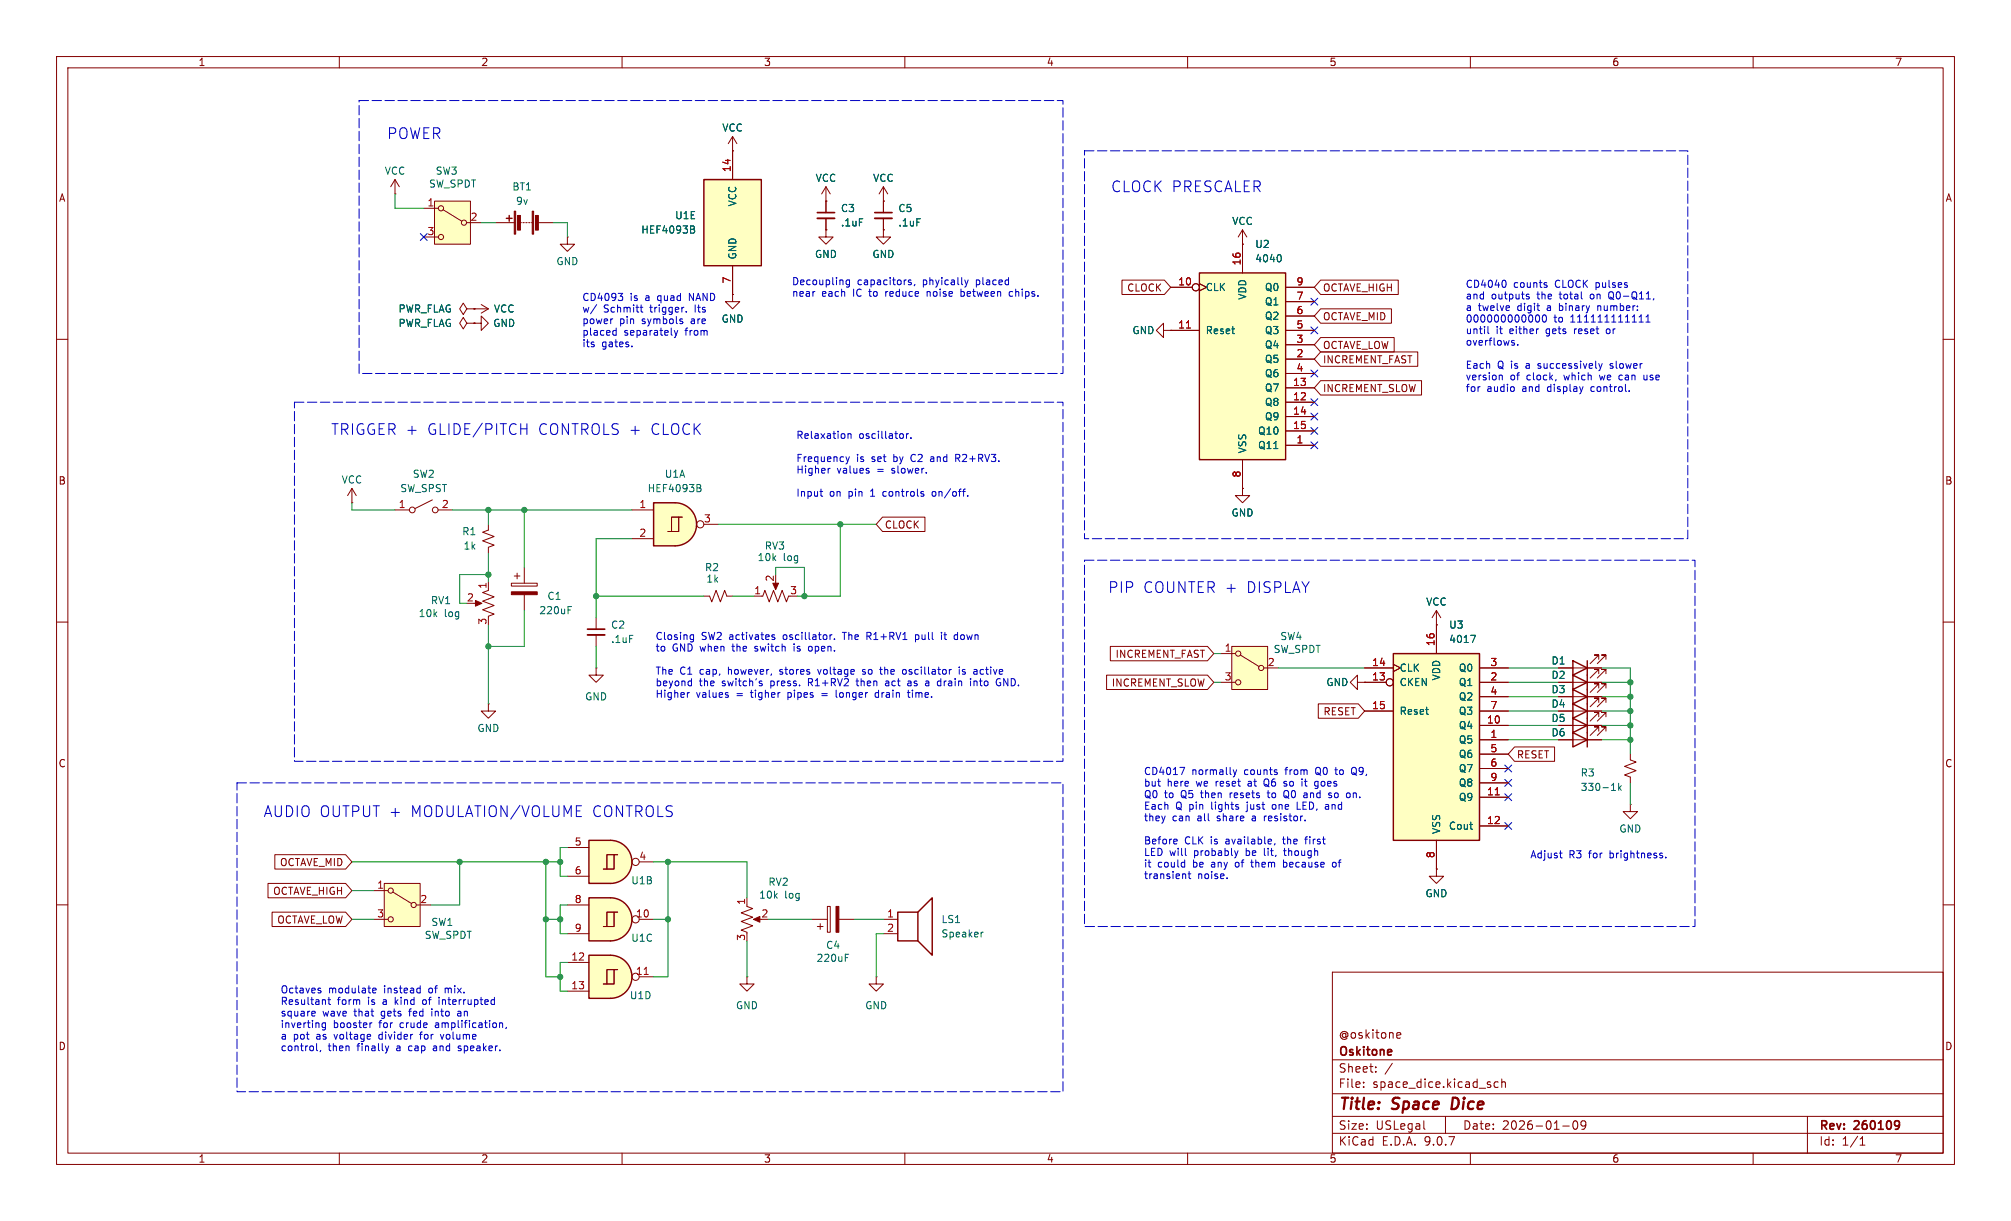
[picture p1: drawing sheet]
<svg xmlns="http://www.w3.org/2000/svg" width="356mm" height="216mm" viewBox="0 0 356 216" stroke-linecap="round" stroke-linejoin="round" font-family="sans-serif">
<g fill="none" stroke="#840000" stroke-width=".18">
<path d="M10 10h335.6v195.9h-335.6zM12 12h331.6v191.9h-331.6zM60 10v2M110 10v2M160 10v2M210 10v2M260 10v2M310 10v2M146 35.6v2M146 38.6v2M10 60h2M343.6 60h2"/>
<path d="M10 110h2M83.8 106.7h1M86.4 104.4l-1.1 .4 2.1 .7-2.1 .8 2.1 .8-2.1 .7 2.1 .8-1 .4v.2M86.4 102.9v1.2M343.6 110h2M288.3 142.2v1.3h1.3l-1.3 1.3-1.3-1.3h1.3M288.3 142.2h.1M10 160h2M235.6 171.9h108v32h-108zM343.6 160h2M235.6 197.4h108M235.6 193.4h108"/>
<path d="M235.6 187.4h108M241.1 192.1v.2M241.1 191.4v.1M243.3 189.4v.2M243.3 188.7v.1M246.2 188l-1.3 1.9M247.1 182.7l.4-.1 .2 .3-.7 .2M247.1 183.5h.5M251.8 199.6l.2 .1M255.6 197.4v3M264.9 191.4l-.4-.1-.3 .3v.4l.1 .2h.6M265.6 191.4l.2-.1 .3 .1 .1 .9"/>
<path d="M265.6 190.8v1.5M276.3 199.1h1.2M278.3 198.3l.2-.1a.81 .81 0 0 1 .6 .6 .81 .81 0 0 1-.3 .8l-.2 .1a.81 .81 0 0 1-.3-1.4zM280.4 198.8l-.3 .3h-.3l-.2-.3 .1-.5 .4-.1 .2 .1a.99 .99 0 0 1-.3 1.4h-.3M319.6 197.4v6.5M60 203.9v2M110 203.9v2M160 203.9v2M210 203.9v2M235.6 200.4h108M260 203.9v2M310 203.9v2"/>
<path d="M328.9 202.5h.9M328.9 201.4l.4-.4v1.5"/>
</g>
<path d="M144.5 37.6h3.1M335.6 198.2l.2 .1a1.22 1.22 0 0 1-.2 1.3M335.9 198.8l-.3 .3" fill="none" stroke="#840000" stroke-width=".3"/>
<path d="M256.9 194.1l-.2 2h.4" fill="none" stroke="#840000" stroke-width=".4"/>
<path d="M144.5 38.6h3.1" fill="none" stroke="#840000" stroke-width=".33"/>
<path d="M84.1 106.2l1.1 .5-1.1 .5z" fill="#840000" stroke="#840000" stroke-width=".18"/>
<path d="M212.1 48.3h15.2v33h-15.2z" fill="#ffffc2"/>
<path d="M212.1 48.3h15.2v33h-15.2zM278.1 119.4l2.6 1.3-2.6 1.2zM278.1 116.8l2.6 1.3-2.6 1.3zM280.7 116.8v10.2M278.1 129.5l2.6 1.3-2.6 1.3zM278.1 121.9l2.6 1.3-2.6 1.3zM278.1 124.5l2.6 1.2-2.6 1.3zM280.7 129.5v2.6" fill="none" stroke="#840000" stroke-width=".25"/>
<g fill="none" stroke="#840000" stroke-width=".18">
<path d="M207 50.8h3.8M207 58.4h5.1M212.1 50.2l1.3 .6-1.3 .6M219.7 43.2v5.1M227.3 50.8h5.1M227.3 58.4h5.1M227.3 53.3h5.1M227.3 55.9h5.1M227.3 61h5.1M227.3 63.5h5.1M227.3 66h5.1M227.3 68.6h5.1"/>
<path d="M227.3 71.1h5.1M227.3 73.7h5.1M227.3 76.2h5.1M227.3 78.7h5.1M86.4 92.7v1l-1.1 .4 2.1 .8-2.1 .7 2.1 .8-1 .4v1M219.7 86.4v1.2h1.3l-1.3 1.3-1.3-1.3h1.3M219.7 86.4h.1M219.7 81.3v5.1M90.4 103.1h4.6v.5h-4.6zM90.9 101.9h1M91.4 101.3v1.1M92.7 100.3v2.8"/>
<path d="M92.7 105.2v2.8M275.6 118.1h7.6M282.7 119.1v-.7h-.8h.8l-1.5 1.5M282.7 116.6v-.8h-.8h.8l-1.5 1.5M284 119.1v-.7h-.8h.8l-1.6 1.5M284 116.6v-.8h-.8h.8l-1.6 1.5M275.6 130.8h7.6M275.6 123.2h7.6M275.6 125.7h7.6M275.6 120.7h7.6M282.7 129.3v-.8h-.8h.8l-1.5 1.5M282.7 121.7v-.8h-.8h.8l-1.5 1.5"/>
<path d="M282.7 124.2v-.8h-.8h.8l-1.5 1.6M284 129.3v-.8h-.8h.8l-1.6 1.5M284 121.7v-.8h-.8h.8l-1.6 1.5M284 124.2v-.8h-.8h.8l-1.6 1.6M288.3 133.4v1l1 .3-2 .8 2 .8-2 .7 1 .4v1"/>
<circle cx="211.5" cy="50.8" r=".63"/>
</g>
<path d="M209.8 58h.7" fill="none" stroke="#a90000" stroke-width=".18"/>
<path d="M226.3 45a.79 .79 0 0 1 0 1.3M100.4 107.9h.5M100.4 107.3h.6M285 139.8h.7M286.2 138.5v1.3M286.3 139.3l.4 .5M286.7 138.9l-.5 .5" fill="none" stroke="#006464" stroke-width=".18"/>
<path d="M90.4 104.6h4.6v.6h-4.6z" fill="#840000" stroke="#840000" stroke-width=".18"/>
<path d="M246.4 115.6h15.2v33h-15.2z" fill="#ffffc2"/>
<path d="M246.4 115.6h15.2v33h-15.2z" fill="none" stroke="#840000" stroke-width=".25"/>
<g fill="none" stroke="#840000" stroke-width=".18">
<path d="M241.3 118.1h5.1M246.4 117.5l1.2 .6-1.2 .6M254 110.5v5.1M261.6 118.1h5.1M241.3 120.7h3.8M241.3 125.7h5.1M261.6 120.7h5.1M261.6 125.7h5.1M261.6 123.2h5.1M261.6 128.3h5.1M261.6 130.8h5.1M261.6 133.4h5.1"/>
<path d="M261.6 135.9h5.1M261.6 138.4h5.1M254 153.7v1.2h1.3l-1.3 1.3-1.3-1.3h1.3M254 153.7h.1M254 148.6v5.1M261.6 141h5.1M261.6 146.1h5.1"/>
<circle cx="245.7" cy="120.6" r=".63"/>
</g>
<path d="M264.4 140.6h.7" fill="none" stroke="#a90000" stroke-width=".18"/>
<path d="M260.1 112.3h.8l-.5 1.3" fill="none" stroke="#006464" stroke-width=".18"/>
<path d="M217.8 114.3h6.4v7.6h-6.4z" fill="#ffffc2"/>
<g fill="none" stroke="#840000" stroke-width=".18">
<path d="M215.9 115.6h2.5M217.8 114.3h6.4v7.6h-6.4zM219.3 115.8l3.3 2.1M223.5 118.1h2.6M254 110.5h.1M254 108l-.8 1.2M254 108l.8 1.2M254 108v2.5M215.9 120.7h2.5M240 120.7v-1.3l-1.2 1.3 1.2 1.2v-1.2h1.3M241.3 120.7h.1M275.6 128.3h7.6"/>
<path d="M282.7 126.7v-.7h-.8h.8l-1.5 1.5M284 126.7v-.7h-.8h.8l-1.6 1.5"/>
<circle cx="218.9" cy="115.6" r=".46"/>
<circle cx="223" cy="118.1" r=".46"/>
<circle cx="218.9" cy="120.7" r=".46"/>
</g>
<path d="M278.1 127l2.6 1.3-2.6 1.2zM280.7 127v2.5" fill="none" stroke="#840000" stroke-width=".25"/>
<path d="M107.9 148.6a3.8 3.8 0 0 1 3.8 3.8 3.8 3.8 0 0 1-3.8 3.8z" fill="#ffffc2" stroke="#ffffc2" stroke-width=".18"/>
<path d="M104.1 148.6h3.8v7.6h-3.8z" fill="#ffffc2"/>
<g fill="none" stroke="#840000" stroke-width=".18">
<path d="M100.3 149.9h3.8M100.3 154.9h3.8M108.6 151.1h-1.3v2.6M109.2 151.1h-.6v2.6h-1.9M113 152.4h2.6"/>
<circle cx="112.4" cy="152.4" r=".63"/>
</g>
<path d="M104.1 148.6h3.8a3.8 3.8 0 0 1 3.8 3.8 3.8 3.8 0 0 1-3.8 3.8h-3.8z" fill="none" stroke="#840000" stroke-width=".25"/>
<path d="M107.9 168.9a3.8 3.8 0 0 1 3.8 3.8 3.8 3.8 0 0 1-3.8 3.8z" fill="#ffffc2" stroke="#ffffc2" stroke-width=".18"/>
<path d="M104.1 168.9h3.8v7.6h-3.8z" fill="#ffffc2"/>
<g fill="none" stroke="#840000" stroke-width=".18">
<path d="M69.8 90.2h2.6M76.5 88.4l-3.1 1.5M77.5 90.2h2.5M105.4 118.1v1.3h1.3l-1.3 1.3-1.3-1.3h1.3M105.4 118.1h.1M105.4 109.2v2.1M105.4 112.3v2M100.3 170.2h3.8M100.3 175.3h3.8M108.6 171.5h-1.3v2.5M109.2 171.5h-.6v2.5h-1.9M113 172.7h2.6"/>
<circle cx="72.9" cy="90.2" r=".51"/>
<circle cx="77" cy="90.2" r=".51"/>
<circle cx="112.4" cy="172.7" r=".63"/>
</g>
<path d="M104.1 168.9h3.8a3.8 3.8 0 0 1 3.8 3.8 3.8 3.8 0 0 1-3.8 3.8h-3.8z" fill="none" stroke="#840000" stroke-width=".25"/>
<path d="M113.9 172.3h.7" fill="none" stroke="#a90000" stroke-width=".18"/>
<path d="M103.9 111.3h3" fill="none" stroke="#840000" stroke-width=".3"/>
<path d="M103.9 112.3h3" fill="none" stroke="#840000" stroke-width=".33"/>
<path d="M107.9 158.8a3.8 3.8 0 0 1 3.8 3.8 3.8 3.8 0 0 1-3.8 3.8z" fill="#ffffc2" stroke="#ffffc2" stroke-width=".18"/>
<path d="M104.1 158.8h3.8v7.6h-3.8z" fill="#ffffc2"/>
<g fill="none" stroke="#840000" stroke-width=".18">
<path d="M205.7 58.4v-1.2l-1.2 1.2 1.2 1.3v-1.3h1.3M207 58.4h.1M219.7 43.2h.1M219.7 40.6l-.8 1.3M219.7 40.6l.8 1.3M219.7 40.6v2.6M62.2 88.9h.1M62.2 86.4l-.7 1.2M62.2 86.4l.8 1.2M62.2 86.4v2.5M124.5 105.4h1l.4 1 .7-2 .8 2 .7-2 .4 1h1M86.4 124.5v1.2h1.2l-1.2 1.3-1.3-1.3h1.3"/>
<path d="M86.4 124.5h.1M100.3 160h3.8M100.3 165.1h3.8M108.6 161.3h-1.3v2.5M109.2 161.3h-.6v2.5h-1.9M113 162.6h2.6"/>
<circle cx="112.4" cy="162.6" r=".63"/>
</g>
<path d="M104.1 158.8h3.8a3.8 3.8 0 0 1 3.8 3.8 3.8 3.8 0 0 1-3.8 3.8h-3.8z" fill="none" stroke="#840000" stroke-width=".25"/>
<path d="M119.4 88.9a3.8 3.8 0 0 1 3.8 3.8 3.8 3.8 0 0 1-3.8 3.8z" fill="#ffffc2" stroke="#ffffc2" stroke-width=".18"/>
<path d="M115.6 88.9h3.8v7.6h-3.8z" fill="#ffffc2"/>
<g fill="none" stroke="#840000" stroke-width=".18">
<path d="M69.8 34.3h.1M69.8 31.8l-.7 1.2M69.8 31.8l.8 1.2M69.8 31.8v2.5M83.8 57.2h1.3v1.2l1.3-1.2-1.3-1.3v1.3M83.8 57.2h.1M100.3 41.9v1.3h1.3l-1.3 1.3-1.2-1.3h1.2M100.3 41.9h.1M111.8 90.2h3.8M111.8 95.3h3.8M120 91.4h-1.3v2.6M120.6 91.4h-.6v2.6h-1.9"/>
<path d="M124.5 92.7h2.5M133.3 105.4h1.6l.4-1 .7 2 .8-2 .7 2 .8-2 .8 2 .3-1M137.2 102.9v1"/>
<circle cx="123.8" cy="92.7" r=".63"/>
</g>
<path d="M115.6 88.9h3.8a3.8 3.8 0 0 1 3.8 3.8 3.8 3.8 0 0 1-3.8 3.8h-3.8z" fill="none" stroke="#840000" stroke-width=".25"/>
<path d="M123.2 85.7l.6 .1 .1 .2-.2 .3M123.2 86.3h.5M123.7 86.3l.3 .2-.1 .3-.7 .1" fill="none" stroke="#006464" stroke-width=".18"/>
<path d="M136.7 103.1h1l-.5 1.2z" fill="#840000" stroke="#840000" stroke-width=".18"/>
<path d="M76.8 35.6h6.4v7.6h-6.4z" fill="#ffffc2"/>
<g fill="none" stroke="#840000" stroke-width=".18">
<path d="M74.9 36.8h2.6M76.8 35.6h6.4v7.6h-6.4zM78.4 37.1l3.3 2M82.5 39.4h2.6M87.6 39.4h3.3M91.9 39.4h.3M92.5 39.4h.2M93 39.4h.2M93.5 39.4h.2M94 39.4h.2M95.2 39.4h2.6M74.9 41.9h2.6"/>
<path d="M82.5 57.2l-.6 1-.6-1 .6-1.1 .6 1.1h1.3M82.5 54.6l-.6 1-.6-1 .6-1 .6 1h1.3M83.8 54.6h.1M83.8 57.2h.1M83.8 54.6h2.6M85.1 53.8l1.3 .8M86.4 54.6l-1.3 .8"/>
<circle cx="78" cy="36.8" r=".46"/>
<circle cx="82" cy="39.4" r=".46"/>
<circle cx="78" cy="41.9" r=".46"/>
</g>
<g fill="#840000" stroke="#840000" stroke-width=".18">
<path d="M90.9 37.3h.3v4.1h-.3z"/>
<path d="M94.1 37.3h.3v4.1h-.3z"/>
<path d="M91.5 38.1h.5v2.6h-.5z"/>
<path d="M94.7 38.1h.5v2.6h-.5z"/>
</g>
<path d="M89.5 38.6h1.1M90 38.1v1" fill="none" stroke="#840000" stroke-width=".25"/>
<path d="M124.5 31.8h10.1v15.2h-10.1z" fill="#ffffc2"/>
<path d="M124.5 31.8h10.1v15.2h-10.1z" fill="none" stroke="#840000" stroke-width=".25"/>
<path d="M129.5 26.7v5.1M129.5 47v5.1" fill="none" stroke="#840000" stroke-width=".18"/>
<path d="M122.1 39.9l.6 .2 .1 .2-.3 .3M122.1 40.6h.4M122.5 40.6l.3 .2v.3l-.7 .1" fill="none" stroke="#006464" stroke-width=".18"/>
<path d="M67.9 156.2h6.4v7.6h-6.4z" fill="#ffffc2"/>
<g fill="none" stroke="#840000" stroke-width=".18">
<path d="M129.5 26.7h.1M129.5 24.1l-.7 1.3M129.5 24.1l.8 1.3M129.5 24.1v7.7M146 35.6h.1M146 33l.8 1.3M146 33l-.7 1.3M146 33v4.6M146 38.6v2M156.2 35.6h.1M156.2 33v4.6M156.2 38.6v2"/>
<path d="M156.2 33l.8 1.3M156.2 33l-.8 1.3M83.8 57.2h.1M83.8 54.6h.1M129.5 52.1v1.2h1.3l-1.3 1.3-1.2-1.3h1.2M129.5 52.1h.1M129.5 47v5.1M146 40.6v1.3h-1.2l1.2 1.3 1.3-1.3h-1.3M146 40.6h.1M156.2 40.6v1.3h-1.3l1.3 1.3 1.3-1.3h-1.3M156.2 40.6h.1M198.4 49.5h7.5l1.1 1.3-1.1 1.3h-7.5z"/>
<path d="M207 58.4h.1M207 50.8h3.8M207 58.4h5.1M212.1 50.2l1.3 .6-1.3 .6M219.7 43.2h.1M219.7 43.2v5.1M227.3 50.8h5.1M227.3 58.4h5.1M227.3 53.3h5.1M227.3 55.9h5.1M233.5 54.6h12.5v2.6h-12.5l-1.1-1.3zM233.5 59.7h13v2.5h-13l-1.1-1.2z"/>
<path d="M233.5 49.5h13.8v2.6h-13.8l-1.1-1.3zM227.3 61h5.1M227.3 63.5h5.1M227.3 66h5.1M227.3 68.6h5.1M227.3 71.1h5.1M227.3 73.7h5.1M227.3 76.2h5.1M227.3 78.7h5.1M233.5 62.2h17.2v2.6h-17.2l-1.1-1.3zM233.5 67.3h17.9v2.6h-17.9l-1.1-1.3zM156.1 91.4h7.5v2.6h-7.5l-1.2-1.3z"/>
<path d="M219.7 86.4h.1M219.7 81.3v5.1M195.7 119.4h17.8l1.1 1.3-1.1 1.2h-17.8zM196.3 114.3h17.2l1.1 1.3-1.1 1.2h-17.2zM241.3 118.1h5.1M246.4 117.5l1.2 .6-1.2 .6M254 110.5h.1M254 110.5v5.1M261.6 118.1h5.1M275.6 118.1h2.5M280.7 118.1h2.5M233.1 124.5h7.1l1.1 1.2-1.1 1.3h-7.1z"/>
<path d="M241.3 120.7h.1M241.3 120.7h3.8M241.3 125.7h5.1M261.6 130.8h5.1M261.6 128.3h5.1M261.6 120.7h5.1M261.6 125.7h5.1M261.6 123.2h5.1M261.6 133.4h5.1M261.6 135.9h5.1M261.6 138.4h5.1M267.8 132.1h7.1v2.5h-7.1l-1.1-1.2z"/>
<path d="M275.6 130.8h2.5M275.6 128.3h2.5M275.6 120.7h2.5M275.6 125.7h2.5M275.6 123.2h2.5M280.7 130.8h2.5M280.7 128.3h2.5M280.7 120.7h2.5M280.7 125.7h2.5M280.7 123.2h2.5M47.4 156.2h13.7l1.1 1.3-1.1 1.3h-13.7zM48.6 151.1h12.5l1.1 1.3-1.1 1.3h-12.5z"/>
<path d="M66 157.5h2.6M67.9 156.2h6.4v7.6h-6.4zM69.5 157.7l3.3 2.1M132.1 158.8v1.2M254 153.7h.1M254 148.6v5.1M261.6 141h5.1M261.6 146.1h5.1M48.1 161.3h13l1.1 1.3-1.1 1.2h-13zM66 162.6h2.6M73.7 160h2.5M132.1 160.3l1 .4-2 .7 2 .8-2 .7 2 .8-2 .8 1 .3v.3"/>
<path d="M132.1 172.7v1.3h1.2l-1.2 1.3-1.3-1.3h1.3M132.1 172.7h.1M133.6 162.6h1M143.5 162.6h2.8M144.5 163.8h1M145 163.3v1M146.3 160.3h.5v4.5h-.5zM148.3 162.6h2.8M154.9 172.7v1.3h1.3l-1.3 1.3-1.2-1.3h1.2M154.9 172.7h.1M156.2 162.6h2.5M156.2 165.1h2.5"/>
<circle cx="211.5" cy="50.8" r=".63"/>
<circle cx="245.7" cy="120.6" r=".63"/>
<circle cx="69.1" cy="157.5" r=".46"/>
<circle cx="69.1" cy="162.6" r=".46"/>
<circle cx="73.2" cy="160" r=".46"/>
</g>
<g fill="#840000" stroke="#840000" stroke-width=".18">
<path d="M147.8 160.3h.5v4.5h-.5z"/>
<path d="M133.2 162.6l1.2-.5v1z"/>
</g>
<path d="M122.1 39.9l.6 .2 .1 .2-.3 .3M122.1 40.6h.4M122.5 40.6l.3 .2v.3l-.7 .1M226.3 45a.79 .79 0 0 1 0 1.3M260.1 112.3h.8l-.5 1.3M149.5 169.3h.4M149.5 168.7h.6M173.9 164.8l-.3 .2" fill="none" stroke="#006464" stroke-width=".18"/>
<path d="M158.7 161.3h3.6v5.1h-3.6zM162.3 161.3l2.5-2.5v10.1l-2.5-2.5" fill="none" stroke="#840000" stroke-width=".25"/>
<path d="M154.7 37.6h3" fill="none" stroke="#840000" stroke-width=".3"/>
<path d="M154.7 38.6h3" fill="none" stroke="#840000" stroke-width=".33"/>
<g fill="none" stroke="#009600" stroke-width=".18">
<path d="M69.8 34.3v2.5h5.1M85.1 39.4h2.5M97.8 39.4h2.5v2.5M62.2 88.9v1.3h7.6M80 90.2h31.8M86.4 90.2v2.5M86.4 97.8v5.1M92.7 90.2v10.1M111.8 95.3h-6.4v13.9M127 92.7h27.9M148.6 92.7v12.7h-7.6M86.4 110.5v14"/>
<path d="M86.4 101.6h-5.1v5.1h1.2M92.7 108v6.3h-6.3M105.4 114.3v3.8M105.4 105.4h19.1M129.5 105.4h3.8M137.2 101.6v-1.3h5v5.1M214.6 115.6h1.3M226.1 118.1h15.2M266.7 118.1h8.9M283.2 118.1h5.1v15.3M214.6 120.7h1.3M266.7 128.3h8.9"/>
<path d="M266.7 130.8h8.9M266.7 125.7h8.9M266.7 123.2h8.9M266.7 120.7h8.9M283.2 128.3h5.1M283.2 130.8h5.1M283.2 125.7h5.1M283.2 123.2h5.1M283.2 120.7h5.1M288.3 138.4v3.8M62.2 152.4h36.9M62.2 157.5h3.8"/>
<path d="M81.3 152.4v7.6h-5.1M96.5 152.4v20.3h2.6M100.3 149.9h-1.2v5h1.2M115.6 152.4h16.5v6.4M118.1 152.4v20.3h-2.5M62.2 162.6h3.8M96.5 162.6h2.6M100.3 160h-1.2v5.1h1.2M100.3 170.2h-1.2v5.1h1.2M115.6 162.6h2.5M132.1 166.4v6.3M135.9 162.6h7.6"/>
<path d="M151.1 162.6h5.1M156.2 165.1h-1.3v7.6"/>
</g>
<g fill="none" stroke="#000084" stroke-width=".18">
<path d="M74.3 41.3l1.2 1.2M75.5 41.3l-1.2 1.2M231.8 52.7l1.2 1.2M231.8 57.8l1.2 1.2M233 52.7l-1.2 1.2M233 57.8l-1.2 1.2M231.8 73.1l1.2 1.2M231.8 65.4l1.2 1.2M231.8 70.5l1.2 1.2M231.8 78.1l1.2 1.2M231.8 75.6l1.2 1.2M233 73.1l-1.2 1.2"/>
<path d="M233 65.4l-1.2 1.2M233 70.5l-1.2 1.2M233 78.1l-1.2 1.2M233 75.6l-1.2 1.2M266.1 135.3l1.2 1.2M266.1 137.8l1.2 1.2M267.3 135.3l-1.2 1.2M267.3 137.8l-1.2 1.2M266.1 140.4l1.2 1.2M266.1 145.4l1.2 1.3M267.3 140.4l-1.2 1.2M267.3 145.4l-1.2 1.3"/>
</g>
<g fill="none" stroke="#0000c2" stroke-width=".18">
<path d="M105.5 53.9l-1.1 1.6M108.2 56.4h.2M108.6 58.4l.4 .1M109 58v1.3M109 59.2l-.4 .1M109.3 51.9h.8l-.4 .5M109.9 52.4l.2 .2v.3l-.2 .2M113.2 54.3h.5M113.4 53.9v1.1l.3 .2M119.2 58.4l.3 .9M119.5 59.3l-.3 .4M119.8 58.4l-.3 .9"/>
<path d="M120.6 56.8l.1 .2-.1 .2M121.4 55.1v.1M150.2 49.5v1l-.2 .3-.3-.1M150.2 49.6l-.3-.1-.3 .2 .1 .6h.5M161.1 49.6l-.3-.1-.2 .2 .1 .2 .4 .1v.3h-.5M161.8 50.3l-.2 .2M163.9 51.5v.9M169.9 51.1v1.3M169.9 52.3l.4 .1M170.6 49.5l.3 .8M170.9 50.3l-.3 .5M171.2 49.5l-.3 .8"/>
<path d="M178.5 51.7v.6l.2 .1 .4-.1M178.6 51.6h.5M263.1 57.7v1.1l.2 .2M266 49.5a.79 .79 0 0 1 0 1.3M269.9 52.4l.5 .2v.2l-.4 .1M269.9 52.1h.5M271.5 56.2l.1 .5 .2 .3 .3-.2 .1-.6M272.8 55.8l.2-.1a.68 .68 0 0 1 .5 .6 .68 .68 0 0 1-.5 .7l-.2-.2-.1-.3zM273.4 50.4l.2 .2-.2 .2M273.4 50h.1M282.5 54.1v.8M282.7 54.1l-.2 .1"/>
<path d="M284.2 58.2l-.2 .2 .2 .5M284.5 52v.4l.1 .4M289.8 56l.4-.3v1.3M289.8 57h.8M291.1 57h.7M291.1 56l.3-.3v1.3M292.4 52.8l-.1 .2M92.1 75.8h1.1M93.2 74.9v1.9M111.7 61.2v.1M149.9 76.7v.8M149.9 76.8l.2-.1h.3l.1 .8"/>
<path d="M160.3 76.7v.8M160.7 76.7l-.4 .2M161.1 77.4v.1M265.2 66.4h.4l.1 .8M267.5 60.6l.3 .1v.2l-.2 .1h-.2M267.5 60.2l.3 .1M268.4 60.9v.1M275.1 67.1l-.1 .3M282.7 64.3l.3 .8M283 65.1l-.1 .3M283.3 64.3l-.3 .8M284.7 65.1h.1"/>
<path d="M284.9 64.3l-.2 .2 .2 .2M286.5 66.3l-.2 .3v.3l.2 .3M288.1 69.1v.1M290.7 66.3v.7l.4 .2M145 86.9h.5M145.2 87.7h.3M149.6 80.8l.3 .8M149.9 81.6l-.3 .4M150.2 80.8l-.3 .8M153.6 83.3v.3M163.3 87.4v.3M164.7 80.8h-.1"/>
<path d="M164.7 81.1l-.2 .2 .2 .3M164.9 87l-.1 .1 .1 .6M169 81h.5M169.3 81l.4 .6M169.5 80.3h-.5v1.3M171.1 87.6v.1M122.2 113h.4M122.2 112.3h.4M122.3 120v1.3M122.6 112.2v1.1l-.1 .1-.3 .1M136.5 112.6l.5 .1v.2l-.2 .2-.3-.1M136.5 112.3h.5"/>
<path d="M140.4 114.3v.8M143.4 114.3h-.3l-.1 .2v.5l.4 .1M144.6 118.4l.3 .8M146.8 112.2v.9M147.1 112.2l-.3 .3M147.6 113v.1M151.5 120l.1 1.2M152.5 119.2h.4M152.9 118.4l-.4 .2 .1 .1 .3 .1M153.3 112.5h.5M153.8 111.8h-.5v1.3M155.5 118.4h.5"/>
<path d="M155.7 118v1M155.8 119.2h.2M159.7 118.4h.3l.3 .2-.1 .5-.2 .1h-.3M161.9 113l.3 .1M161.9 112.2v1.3M162.2 112.2l-.3 .1M166.4 120v1.3M166.5 111.8v.1M166.5 112.2v.9M166.9 112.2h.5M169 112.2l.3 .1M169.3 113l-.3 .1"/>
<path d="M169.3 111.8v1.3M169.6 118v.1M169.6 118.4v.8M170.2 119.2h.5M170.7 118.4h-.3l-.2 .2v.1l.5 .2M121.9 120.4l.4 .1M122.3 121.2l-.4 .1M128.7 122.9v.3M134.4 120.8l.3 .1 .1 .2-.2 .2h-.2M145.3 122.6h1M145.3 123h1M147.9 122v1.1l.1 .2"/>
<path d="M151.4 120.4h.4M155.4 122.5h-.4l-.3 .2 .2 .5h.5M157 120.4l-.4 .1M157 120.8h-.3l-.1 .2v.2l.4 .1M160.4 122.5h.5M160.6 120.5h.4M160.6 122v1.1l.3 .2M161.1 120.7l-.4 .1-.2 .2 .2 .3 .4-.1M163.8 120.4l.4 .1v.8M164.2 121.2l-.4 .1M164.2 120.7l-.4 .1M172.2 120.5l.4-.1 .2 .2"/>
<path d="M172.2 120.4v.9M176.7 120.7h.2v.4l-.3 .2M177.5 121.3v-1.3l.7 1.3M208.6 135.7h.9l-.6 1.3M218.1 136.1l.3 .9M218.4 137l-.3 .4M218.7 136.1l-.3 .9M223.6 137.9a.98 .98 0 0 0 .1 1M224.2 139.8l.1 1.2M227 138.9l.4 .1M227.1 138.5l.3 .1M227.4 138.2h-.3"/>
<path d="M227.6 139.8a.43 .43 0 0 0-.6 .4v.4a.43 .43 0 0 0 .6 .5M230.6 138.2h.5M232.7 138.2h.4M233.1 138.9l-.4 .1M233.1 138.2v1l-.2 .2h-.3M236 136.1h.5M236.2 135.7l.1 1.2M239.2 136.7h.2M239.5 135.7a.43 .43 0 0 0-.5 .4v.4a.43 .43 0 0 0 .5 .5M207.7 148.4h.4l.1 .3-.7 .1M208.1 149.2h-.4M209.4 152.5h.1"/>
<path d="M209.5 152v1.3M209.5 153.3h-.1M209.5 154.5l.2 .2v.7M209.7 151.2l.1 .1M210.1 154.5h.5M210.3 154.1v1.1l.3 .2M217 155.2v.2M218.9 150.4l-.3 .9M220.3 143.5h.1M221.2 152.5h.4M221.3 152l.1 1.3M223.6 144.3v.8"/>
<path d="M223.6 144.4v.1M224.1 140.2h.4M225.1 142.3l-.1 .2 .1 .5M225.4 149.2l-.1 .2M227 152v1.3M227 153.3h.3M227 150.4h.4M227.1 150l.1 1.2M227.3 140.7h.1M227.3 152.5h-.3M229.4 141.8v1.3h.6M230.7 140.2l.4 .1"/>
<path d="M230.7 148.4h.5M230.9 148v1.2M231.1 141l-.4 .1M231.1 140.5l-.4 .1M234.5 142.2l.4 .1M234.9 143l-.4 .1M234.9 142.6h-.4M235 140.6l.5 .2-.1 .2-.3 .1M236.2 152.5h-.4l-.2 .2 .1 .5 .1 .1h.4M238.6 140.3l.2 .1-.2 .6M275.8 150.8h.4M276 151.6l.2 .1"/>
<path d="M294.6 151.6v.1M55.3 178.8l.4 .1v.2l-.6 .1M55.7 179.6l-.4 .1M56.4 175.1l.3 .1 .1 .2-.2 .2h-.3M56.4 174.7l.3 .1M58 176.8h.5M58.2 176.3v1.1l.3 .2M65.9 175.4l.2 .2 .3-.1M65.9 174.9l.2-.2h.2l.2 .2v.1l-.6 .1M74.2 174.7l.1 .1M74.3 174.3v1.3M74.3 175.5l-.1 .1"/>
<path d="M74.8 176.8l-.1 .2 .1 .6M76.4 178.8v.9M77.6 176.8v.8M81.4 179.2h-.3l-.2 .2 .1 .2 .4 .1M87.3 176.8h.1M87.4 176.3v1.3M87.4 177.6h-.1M56 184.5v1.1l.2 .2M56.7 185.7l-.1 .3M57.6 180.9v1l-.3 .2h-.3M57.6 180.9h-.4l-.3 .2 .2 .5h.5M65.8 180.9l-.4 .2"/>
<path d="M68.1 184.9l.3 .9M68.4 185.8l-.1 .3M68.7 184.9l-.3 .9M74.2 182.9h.5M74.4 182.7v1M76.8 184.9l-.1 .1M76.8 185.3l-.2 .2 .2 .3M77.9 182.9l.3 .8 .3-.8M81 185.7l.4 .1M81.4 184.9l-.4 .2 .1 .2 .3 .1M88.3 181l.2-.1h.3l.1 .8M88.3 180.9v.8"/>
<path d="M89.5 181.6l-.1 .3"/>
</g>
<path d="M63.5 17.8h124.5v48.2h-124.5zM191.8 26.7h106.6v68.6h-106.6zM52.1 71.1h135.9v63.5h-135.9zM191.8 99.1h107.9v64.7h-107.9zM41.9 138.4h146.1v54.6h-146.1z" fill="none" stroke="#0000c2" stroke-width=".18" stroke-dasharray="1.7 .6"/>
<path d="M209.8 58h.7M264.4 140.6h.7" fill="none" stroke="#a90000" stroke-width=".18"/>
<g fill="#009600" stroke="#009600" stroke-width=".18">
<circle cx="288.3" cy="123.2" r=".46"/>
<circle cx="288.3" cy="120.7" r=".46"/>
<circle cx="96.5" cy="162.6" r=".46"/>
<circle cx="99.1" cy="172.7" r=".46"/>
<circle cx="81.3" cy="152.4" r=".46"/>
<circle cx="288.3" cy="128.3" r=".46"/>
<circle cx="288.3" cy="125.7" r=".46"/>
<circle cx="288.3" cy="130.8" r=".46"/>
<circle cx="99.1" cy="162.6" r=".46"/>
<circle cx="96.5" cy="152.4" r=".46"/>
<circle cx="118.1" cy="162.6" r=".46"/>
<circle cx="118.1" cy="152.4" r=".46"/>
<circle cx="99.1" cy="152.4" r=".46"/>
<circle cx="142.2" cy="105.4" r=".46"/>
<circle cx="148.6" cy="92.7" r=".46"/>
<circle cx="86.4" cy="114.3" r=".46"/>
<circle cx="92.7" cy="90.2" r=".46"/>
<circle cx="86.4" cy="101.6" r=".46"/>
<circle cx="86.4" cy="90.2" r=".46"/>
<circle cx="105.4" cy="105.4" r=".46"/>
</g>
<g font-size="2.8" fill="#840000">
<text x="236.6" y="196.8">Title:</text>
<text x="246.3" y="196.8">Space</text>
<text x="257.5" y="196.8">Dice</text>
</g>
<g font-size="2.7" fill="#0000c2">
<text x="68.3" y="24.8">POWER</text>
<text x="196.3" y="34.2">CLOCK PRESCALER</text>
<text x="58.4" y="77.1">TRIGGER +</text>
<text x="75.5" y="77.1">GLIDE/PITCH</text>
<text x="95.2" y="77.1">CONTROLS +</text>
<text x="115.2" y="77.1">CLOCK</text>
<text x="195.8" y="105.1">PIP</text>
<text x="202.1" y="105.1">COUNTER +</text>
<text x="220.5" y="105.1">DISPLAY</text>
<text x="46.5" y="144.7">AUDIO OUTPUT +</text>
<text x="72.7" y="144.7">MODULATION/VOLUME</text>
<text x="104.8" y="144.7">CONTROLS</text>
</g>
<g font-size="2.1" fill="#840000">
<text x="236.6" y="183.9">@oskitone</text>
<text x="236.6" y="189.9">Sheet:</text>
<text x="236.6" y="187.1">Oskitone</text>
<text x="236.6" y="192.6">File:</text>
<text x="242.7" y="192.6">space_dice.kicad_sch</text>
<text x="236.6" y="202.8">KiCad</text>
<text x="236.6" y="200">Size:</text>
<text x="243.3" y="200">USLegal</text>
<text x="244.3" y="202.8">E.D.A.</text>
<text x="251.9" y="202.8">9.0.7</text>
<text x="258.6" y="200">Date:</text>
<text x="265.6" y="200">2026-01-09</text>
<text x="321.6" y="200.2">Rev:</text>
<text x="321.6" y="202.8">Id:</text>
<text x="325.7" y="202.8">1/1</text>
<text x="328" y="200.2">260109</text>
</g>
<g font-size="1.8" fill="#840000">
<text x="35" y="11.9">1</text>
<text x="85" y="11.9">2</text>
<text x="135" y="11.9">3</text>
<text x="185" y="11.9">4</text>
<text x="235" y="11.9">5</text>
<text x="285" y="11.9">6</text>
<text x="335" y="11.9">7</text>
<text x="10.3" y="35.9">A</text>
<text x="343.9" y="35.9">A</text>
<text x="199.2" y="51.8">CLOCK</text>
<text x="233.8" y="51.8">OCTAVE_HIGH</text>
<text x="233.8" y="56.8">OCTAVE_MID</text>
<text x="233.8" y="64.5">INCREMENT_FAST</text>
<text x="233.8" y="61.9">OCTAVE_LOW</text>
<text x="233.8" y="69.5">INCREMENT_SLOW</text>
<text x="10.3" y="85.9">B</text>
<text x="343.9" y="85.9">B</text>
<text x="156.4" y="93.7">CLOCK</text>
<text x="197.2" y="116.5">INCREMENT_FAST</text>
<text x="196.5" y="121.6">INCREMENT_SLOW</text>
<text x="233.9" y="126.7">RESET</text>
<text x="10.3" y="135.9">C</text>
<text x="268.1" y="134.3">RESET</text>
<text x="343.9" y="135.9">C</text>
<text x="49.4" y="153.4">OCTAVE_MID</text>
<text x="48.2" y="158.4">OCTAVE_HIGH</text>
<text x="48.9" y="163.5">OCTAVE_LOW</text>
<text x="10.3" y="185.9">D</text>
<text x="343.9" y="185.9">D</text>
<text x="35" y="205.8">1</text>
<text x="85" y="205.8">2</text>
<text x="135" y="205.8">3</text>
<text x="185" y="205.8">4</text>
<text x="235" y="205.8">5</text>
<text x="285" y="205.8">6</text>
<text x="335" y="205.8">7</text>
</g>
<g font-size="1.8" fill="#006464">
<text x="127.6" y="23.5">VCC</text>
<text x="67.9" y="31.1">VCC</text>
<text x="75.8" y="33.4">SW_SPDT</text>
<text x="76.9" y="31.1">SW3</text>
<text x="90.5" y="33.9">BT1</text>
<text x="144.1" y="32.4">VCC</text>
<text x="154.3" y="32.4">VCC</text>
<text x="91.1" y="36.4">9v</text>
<text x="113.3" y="41.5">HEF4093B</text>
<text x="119.3" y="39">U1E</text>
<text x="130.4" y="36.6" transform="rotate(-90 130.4 36.6)">VCC</text>
<text x="148.6" y="37.7">C3</text>
<text x="148.6" y="40.2">.1uF</text>
<text x="158.8" y="37.7">C5</text>
<text x="158.8" y="40.2">.1uF</text>
<text x="217.8" y="40">VCC</text>
<text x="98.3" y="47.1">GND</text>
<text x="130.4" y="46" transform="rotate(-90 130.4 46)">GND</text>
<text x="144" y="45.8">GND</text>
<text x="154.2" y="45.8">GND</text>
<text x="221.9" y="44">U2</text>
<text x="221.9" y="46.6">4040</text>
<text x="213.1" y="51.7">CLK</text>
<text x="220.6" y="53.1" transform="rotate(-90 220.6 53.1)">VDD</text>
<text x="223.6" y="51.7">Q0</text>
<text x="70.4" y="58">PWR_FLAG</text>
<text x="70.4" y="55.5">PWR_FLAG</text>
<text x="87.1" y="58">GND</text>
<text x="87.2" y="55.5">VCC</text>
<text x="127.5" y="57.3">GND</text>
<text x="200.1" y="59.3">GND</text>
<text x="213.1" y="59.3">Reset</text>
<text x="223.6" y="54.2">Q1</text>
<text x="223.6" y="56.7">Q2</text>
<text x="223.6" y="59.3">Q3</text>
<text x="223.6" y="61.8">Q4</text>
<text x="223.6" y="64.4">Q5</text>
<text x="223.6" y="66.9">Q6</text>
<text x="223.6" y="69.4">Q7</text>
<text x="223.6" y="72">Q8</text>
<text x="222.4" y="77.1">Q10</text>
<text x="223.6" y="74.5">Q9</text>
<text x="220.6" y="80.3" transform="rotate(-90 220.6 80.3)">VSS</text>
<text x="222.4" y="79.6">Q11</text>
<text x="60.3" y="85.7">VCC</text>
<text x="70.7" y="87.2">SW_SPST</text>
<text x="72.9" y="84.7">SW2</text>
<text x="114.4" y="87.2">HEF4093B</text>
<text x="117.5" y="84.7">U1A</text>
<text x="81.6" y="94.8">R1</text>
<text x="217.7" y="91.5">GND</text>
<text x="81.9" y="97.4">1k</text>
<text x="124.6" y="101.2">R2</text>
<text x="133.9" y="99.4">10k</text>
<text x="135.1" y="97.4">RV3</text>
<text x="138.5" y="99.4">log</text>
<text x="76.1" y="107">RV1</text>
<text x="96.7" y="106.3">C1</text>
<text x="124.8" y="103.2">1k</text>
<text x="252.1" y="107.3">VCC</text>
<text x="73.9" y="109.3">10k</text>
<text x="78.6" y="109.3">log</text>
<text x="95.3" y="108.8">220uF</text>
<text x="108" y="111.4">C2</text>
<text x="108" y="113.9">.1uF</text>
<text x="226.3" y="113.4">SW4</text>
<text x="256.2" y="111.4">U3</text>
<text x="256.2" y="113.9">4017</text>
<text x="225.1" y="115.7">SW_SPDT</text>
<text x="247.4" y="119">CLK</text>
<text x="257.9" y="119">Q0</text>
<text x="274.2" y="117.7">D1</text>
<text x="103.4" y="124.1">GND</text>
<text x="234.4" y="121.5">GND</text>
<text x="247.4" y="121.5">CKEN</text>
<text x="254.9" y="120.4" transform="rotate(-90 254.9 120.4)">VDD</text>
<text x="257.9" y="121.5">Q1</text>
<text x="257.9" y="124.1">Q2</text>
<text x="274.2" y="122.8">D3</text>
<text x="274.2" y="125.3">D4</text>
<text x="274.2" y="120.2">D2</text>
<text x="84.3" y="129.6">GND</text>
<text x="247.4" y="126.6">Reset</text>
<text x="257.9" y="126.6">Q3</text>
<text x="257.9" y="129.1">Q4</text>
<text x="257.9" y="131.7">Q5</text>
<text x="274.2" y="130.4">D6</text>
<text x="274.2" y="127.9">D5</text>
<text x="257.9" y="134.2">Q6</text>
<text x="257.9" y="136.8">Q7</text>
<text x="279.4" y="137.5">R3</text>
<text x="257.9" y="139.3">Q8</text>
<text x="257.9" y="141.8">Q9</text>
<text x="279.4" y="140.1">330-1k</text>
<text x="254.9" y="147.6" transform="rotate(-90 254.9 147.6)">VSS</text>
<text x="256.1" y="146.9">Cout</text>
<text x="286.3" y="147.4">GND</text>
<text x="111.5" y="156.6">U1B</text>
<text x="134.1" y="159.1">10k</text>
<text x="135.8" y="156.8">RV2</text>
<text x="138.7" y="159.1">log</text>
<text x="252" y="158.9">GND</text>
<text x="75" y="166.2">SW_SPDT</text>
<text x="76.2" y="163.9">SW1</text>
<text x="111.5" y="166.7">U1C</text>
<text x="146" y="168">C4</text>
<text x="166.4" y="163.4">LS1</text>
<text x="166.4" y="166">Speaker</text>
<text x="144.3" y="170.3">220uF</text>
<text x="111.3" y="176.9">U1D</text>
<text x="130" y="178.7">GND</text>
<text x="152.9" y="178.7">GND</text>
</g>
<g font-size="1.8" fill="#a90000">
<text x="129.3" y="30.5" transform="rotate(-90 129.3 30.5)">14</text>
<text x="75.5" y="36.6">1</text>
<text x="75.5" y="41.7">3</text>
<text x="83.1" y="39.1">2</text>
<text x="219.5" y="47" transform="rotate(-90 219.5 47)">16</text>
<text x="129.3" y="50.2" transform="rotate(-90 129.3 50.2)">7</text>
<text x="208.2" y="50.5">10</text>
<text x="229.2" y="50.5">9</text>
<text x="229.2" y="53.1">7</text>
<text x="208.2" y="58.2">11</text>
<text x="229.2" y="55.6">6</text>
<text x="229.2" y="58.2">5</text>
<text x="229.2" y="60.7">3</text>
<text x="229.2" y="63.2">2</text>
<text x="229.2" y="65.8">4</text>
<text x="228.6" y="68.3">13</text>
<text x="228.6" y="70.9">12</text>
<text x="228.6" y="73.4">14</text>
<text x="228.6" y="75.9">15</text>
<text x="229.2" y="78.5">1</text>
<text x="70.4" y="89.9">1</text>
<text x="78" y="89.9">2</text>
<text x="113" y="89.9">1</text>
<text x="219.5" y="84.5" transform="rotate(-90 219.5 84.5)">8</text>
<text x="113" y="95">2</text>
<text x="124.4" y="92.5">3</text>
<text x="82.5" y="106.4">2</text>
<text x="86.1" y="104.2" transform="rotate(-90 86.1 104.2)">1</text>
<text x="133.3" y="105.2">1</text>
<text x="136.9" y="102.9" transform="rotate(-90 136.9 102.9)">2</text>
<text x="139.6" y="105.2">3</text>
<text x="86.1" y="110.6" transform="rotate(-90 86.1 110.6)">3</text>
<text x="216.5" y="115.3">1</text>
<text x="224.1" y="117.9">2</text>
<text x="242.5" y="117.9">14</text>
<text x="253.7" y="114.3" transform="rotate(-90 253.7 114.3)">16</text>
<text x="263.5" y="117.9">3</text>
<text x="216.5" y="120.4">3</text>
<text x="242.5" y="120.4">13</text>
<text x="242.5" y="125.5">15</text>
<text x="263.5" y="120.4">2</text>
<text x="263.5" y="122.9">4</text>
<text x="263.5" y="125.5">7</text>
<text x="262.8" y="128">10</text>
<text x="263.5" y="130.6">1</text>
<text x="263.5" y="133.1">5</text>
<text x="263.5" y="135.6">6</text>
<text x="262.8" y="140.7">11</text>
<text x="263.5" y="138.2">9</text>
<text x="101.5" y="149.6">5</text>
<text x="262.8" y="145.8">12</text>
<text x="101.5" y="154.7">6</text>
<text x="113" y="152.1">4</text>
<text x="253.7" y="151.8" transform="rotate(-90 253.7 151.8)">8</text>
<text x="66.6" y="157.2">1</text>
<text x="74.2" y="159.8">2</text>
<text x="101.5" y="159.8">8</text>
<text x="131.8" y="160.1" transform="rotate(-90 131.8 160.1)">1</text>
<text x="66.6" y="162.3">3</text>
<text x="101.5" y="164.8">9</text>
<text x="112.4" y="162.3">10</text>
<text x="131.8" y="166.4" transform="rotate(-90 131.8 166.4)">3</text>
<text x="134.5" y="162.3">2</text>
<text x="156.8" y="162.3">1</text>
<text x="156.8" y="164.8">2</text>
<text x="100.9" y="169.9">12</text>
<text x="112.4" y="172.5">11</text>
<text x="100.9" y="175">13</text>
</g>
<g font-size="1.8" fill="#0000c2">
<text x="102.9" y="53.5">CD4093</text>
<text x="111.4" y="53.5">is</text>
<text x="114.2" y="53.5">a</text>
<text x="116.5" y="53.5">quad</text>
<text x="122.3" y="53.5">NAND</text>
<text x="140" y="50.8">Decoupling</text>
<text x="140" y="52.8">near</text>
<text x="145.3" y="52.8">each</text>
<text x="150.9" y="52.8">IC</text>
<text x="151.6" y="50.8">capacitors,</text>
<text x="154" y="52.8">to</text>
<text x="157" y="52.8">reduce</text>
<text x="163.3" y="50.8">phyically</text>
<text x="164.6" y="52.8">noise</text>
<text x="170.7" y="52.8">between</text>
<text x="172.9" y="50.8">placed</text>
<text x="179.5" y="52.8">chips.</text>
<text x="259.1" y="51.1">CD4040</text>
<text x="259.1" y="53.1">and</text>
<text x="263.7" y="53.1">outputs</text>
<text x="267.6" y="51.1">counts</text>
<text x="271.9" y="53.1">the</text>
<text x="275.1" y="51.1">CLOCK</text>
<text x="276.1" y="53.1">total</text>
<text x="281.7" y="53.1">on</text>
<text x="282.4" y="51.1">pulses</text>
<text x="285.1" y="53.1">Q0-Q11,</text>
<text x="102.9" y="55.6">w/</text>
<text x="102.9" y="57.6">power</text>
<text x="102.9" y="59.7">placed</text>
<text x="106.7" y="55.6">Schmitt</text>
<text x="109.5" y="57.6">pin</text>
<text x="110.3" y="59.7">separately</text>
<text x="113.6" y="57.6">symbols</text>
<text x="115.1" y="55.6">trigger.</text>
<text x="121.3" y="59.7">from</text>
<text x="122.5" y="57.6">are</text>
<text x="123.1" y="55.6">Its</text>
<text x="259.1" y="55.2">a</text>
<text x="259.1" y="57.2">000000000000</text>
<text x="259.1" y="59.3">until</text>
<text x="261.4" y="55.2">twelve</text>
<text x="264.5" y="59.3">it</text>
<text x="267" y="59.3">either</text>
<text x="268.4" y="55.2">digit</text>
<text x="273.7" y="59.3">gets</text>
<text x="273.8" y="55.2">a</text>
<text x="274.8" y="57.2">to</text>
<text x="276.2" y="55.2">binary</text>
<text x="277.8" y="57.2">111111111111</text>
<text x="278.8" y="59.3">reset</text>
<text x="283.1" y="55.2">number:</text>
<text x="284.7" y="59.3">or</text>
<text x="102.9" y="61.7">its</text>
<text x="106.4" y="61.7">gates.</text>
<text x="259.1" y="61.3">overflows.</text>
<text x="259.1" y="65.4">Each</text>
<text x="264.8" y="65.4">Q is</text>
<text x="270.1" y="65.4">a</text>
<text x="272.4" y="65.4">successively</text>
<text x="285.4" y="65.4">slower</text>
<text x="259.1" y="67.5">version</text>
<text x="259.1" y="69.5">for</text>
<text x="262.9" y="69.5">audio</text>
<text x="267" y="67.5">of</text>
<text x="269.3" y="69.5">and</text>
<text x="270.1" y="67.5">clock,</text>
<text x="273.9" y="69.5">display</text>
<text x="276.9" y="67.5">which</text>
<text x="281.8" y="69.5">control.</text>
<text x="283.4" y="67.5">we</text>
<text x="286.9" y="67.5">can</text>
<text x="291.5" y="67.5">use</text>
<text x="140.7" y="77.9">Relaxation</text>
<text x="151.9" y="77.9">oscillator.</text>
<text x="140.7" y="82">Frequency</text>
<text x="151.4" y="82">is</text>
<text x="154.2" y="82">set</text>
<text x="158.3" y="82">by</text>
<text x="161.5" y="82">C2</text>
<text x="165.2" y="82">and</text>
<text x="169.8" y="82">R2+RV3.</text>
<text x="140.7" y="84.1">Higher</text>
<text x="140.7" y="88.2">Input</text>
<text x="146.7" y="88.2">on</text>
<text x="148" y="84.1">values</text>
<text x="150.1" y="88.2">pin</text>
<text x="154.2" y="88.2">1</text>
<text x="155.2" y="84.1">=</text>
<text x="156.6" y="88.2">controls</text>
<text x="158" y="84.1">slower.</text>
<text x="165.5" y="88.2">on/off.</text>
<text x="115.8" y="113.5">Closing</text>
<text x="124" y="113.5">SW2 activates</text>
<text x="138.7" y="113.5">oscillator.</text>
<text x="149.5" y="113.5">The</text>
<text x="153.9" y="113.5">R1+RV1</text>
<text x="162.7" y="113.5">pull</text>
<text x="167.5" y="113.5">it</text>
<text x="170" y="113.5">down</text>
<text x="115.8" y="115.5">to</text>
<text x="115.8" y="119.6">The</text>
<text x="118.9" y="115.5">GND when</text>
<text x="120.2" y="119.6">C1</text>
<text x="123.9" y="119.6">cap,</text>
<text x="129" y="119.6">however,</text>
<text x="129.8" y="115.5">the</text>
<text x="133.9" y="115.5">switch</text>
<text x="138.3" y="119.6">stores</text>
<text x="141" y="115.5">is</text>
<text x="143.8" y="115.5">open.</text>
<text x="145.3" y="119.6">voltage</text>
<text x="153.4" y="119.6">so</text>
<text x="156.7" y="119.6">the</text>
<text x="160.9" y="119.6">oscillator</text>
<text x="171.1" y="119.6">is</text>
<text x="173.9" y="119.6">active</text>
<text x="115.8" y="121.7">beyond</text>
<text x="115.8" y="123.7">Higher</text>
<text x="123.1" y="123.7">values</text>
<text x="123.6" y="121.7">the</text>
<text x="127.8" y="121.7">switch's</text>
<text x="130.3" y="123.7">=</text>
<text x="133.1" y="123.7">tigher</text>
<text x="136.5" y="121.7">press.</text>
<text x="139.7" y="123.7">pipes</text>
<text x="143.4" y="121.7">R1+RV2</text>
<text x="148.7" y="123.7">longer</text>
<text x="152.2" y="121.7">then</text>
<text x="155.8" y="123.7">drain</text>
<text x="157.4" y="121.7">act</text>
<text x="161.6" y="121.7">as</text>
<text x="161.8" y="123.7">time.</text>
<text x="164.9" y="121.7">a</text>
<text x="167.2" y="121.7">drain</text>
<text x="173.3" y="121.7">into</text>
<text x="178.1" y="121.7">GND.</text>
<text x="202.2" y="137.4">CD4017</text>
<text x="210.7" y="137.4">normally</text>
<text x="220.1" y="137.4">counts</text>
<text x="227.6" y="137.4">from</text>
<text x="233.1" y="137.4">Q0</text>
<text x="236.8" y="137.4">to</text>
<text x="239.9" y="137.4">Q9,</text>
<text x="202.2" y="139.4">but</text>
<text x="202.2" y="141.5">Q0</text>
<text x="202.2" y="143.5">Each</text>
<text x="205.9" y="141.5">to</text>
<text x="206.4" y="139.4">here</text>
<text x="207.9" y="143.5">Q pin</text>
<text x="208.9" y="141.5">Q5</text>
<text x="211.7" y="139.4">we</text>
<text x="212.7" y="141.5">then</text>
<text x="214.5" y="143.5">lights</text>
<text x="215.3" y="139.4">reset</text>
<text x="217.9" y="141.5">resets</text>
<text x="221" y="143.5">just</text>
<text x="221.1" y="139.4">at</text>
<text x="224.2" y="139.4">Q6</text>
<text x="224.9" y="141.5">to</text>
<text x="225.6" y="143.5">one</text>
<text x="227.9" y="141.5">Q0</text>
<text x="227.9" y="139.4">so</text>
<text x="230.2" y="143.5">LED,</text>
<text x="231.2" y="139.4">it</text>
<text x="231.6" y="141.5">and</text>
<text x="233.7" y="139.4">goes</text>
<text x="235.4" y="143.5">and</text>
<text x="236.2" y="141.5">so</text>
<text x="239.6" y="141.5">on.</text>
<text x="202.2" y="145.5">they</text>
<text x="202.2" y="149.6">Before</text>
<text x="207.3" y="145.5">can</text>
<text x="209.5" y="149.6">CLK</text>
<text x="211.8" y="145.5">all</text>
<text x="214.2" y="149.6">is</text>
<text x="215.5" y="145.5">share</text>
<text x="217" y="149.6">available,</text>
<text x="221.9" y="145.5">a</text>
<text x="224.2" y="145.5">resistor.</text>
<text x="227.4" y="149.6">the</text>
<text x="231.5" y="149.6">first</text>
<text x="202.2" y="151.7">LED will</text>
<text x="202.2" y="153.7">it</text>
<text x="202.2" y="155.8">transient</text>
<text x="204.7" y="153.7">could</text>
<text x="211.1" y="153.7">be</text>
<text x="211.2" y="151.7">probably</text>
<text x="211.8" y="155.8">noise.</text>
<text x="214.5" y="153.7">any</text>
<text x="218.9" y="153.7">of</text>
<text x="220.6" y="151.7">be</text>
<text x="221.9" y="153.7">them</text>
<text x="224" y="151.7">lit,</text>
<text x="227.8" y="151.7">though</text>
<text x="227.8" y="153.7">because</text>
<text x="236.7" y="153.7">of</text>
<text x="270.5" y="152.1">Adjust</text>
<text x="277.4" y="152.1">R3</text>
<text x="281.1" y="152.1">for</text>
<text x="284.9" y="152.1">brightness.</text>
<text x="49.5" y="176">Octaves</text>
<text x="49.5" y="178">Resultant</text>
<text x="58.1" y="176">modulate</text>
<text x="59.7" y="178">form</text>
<text x="65.2" y="178">is</text>
<text x="68" y="178">a</text>
<text x="68" y="176">instead</text>
<text x="70.3" y="178">kind</text>
<text x="75.4" y="178">of</text>
<text x="76.1" y="176">of</text>
<text x="78.4" y="178">interrupted</text>
<text x="79.1" y="176">mix.</text>
<text x="49.5" y="180.1">square</text>
<text x="49.5" y="182.1">inverting</text>
<text x="49.5" y="184.2">a</text>
<text x="51.8" y="184.2">pot</text>
<text x="56" y="184.2">as</text>
<text x="57.1" y="180.1">wave</text>
<text x="58.9" y="182.1">booster</text>
<text x="59.4" y="184.2">voltage</text>
<text x="62.8" y="180.1">that</text>
<text x="67.2" y="182.1">for</text>
<text x="67.5" y="184.2">divider</text>
<text x="67.7" y="180.1">gets</text>
<text x="71" y="182.1">crude</text>
<text x="72.8" y="180.1">fed</text>
<text x="75" y="184.2">for</text>
<text x="77" y="180.1">into</text>
<text x="77.4" y="182.1">amplification,</text>
<text x="78.8" y="184.2">volume</text>
<text x="81.8" y="180.1">an</text>
<text x="49.5" y="186.2">control,</text>
<text x="58" y="186.2">then</text>
<text x="63.3" y="186.2">finally</text>
<text x="70.4" y="186.2">a</text>
<text x="72.7" y="186.2">cap</text>
<text x="77.3" y="186.2">and</text>
<text x="81.9" y="186.2">speaker.</text>
</g>
</svg>
